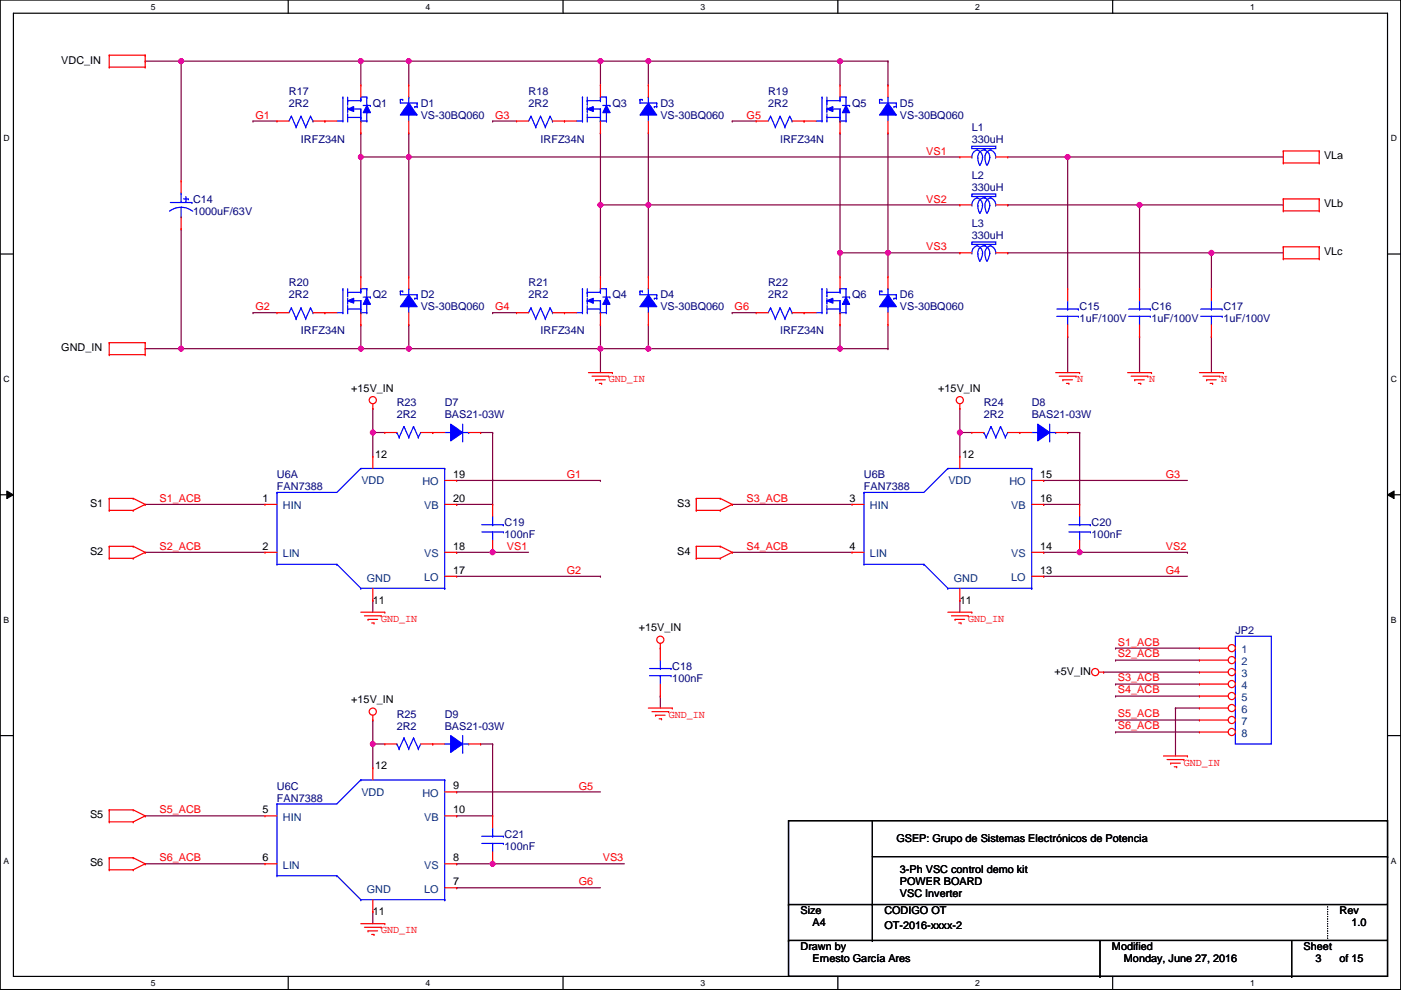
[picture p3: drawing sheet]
<svg xmlns="http://www.w3.org/2000/svg" width="297mm" height="210mm" viewBox="0 0 297 210" stroke-linecap="round" stroke-linejoin="round" font-family="sans-serif">
<path d="M0 0h297v209.8h-297zM2.8 2.8h291.4v204.2h-291.4z" fill="none" stroke="#000" stroke-width=".25"/>
<g fill="#fff">
<path d="M32 .4h1v2h-1z"/>
<path d="M32 207.4h1v2h-1z"/>
</g>
<path d="M61.1 0v2.8M61.1 207v2.8" fill="none" stroke="#000" stroke-width=".25"/>
<g fill="#fff">
<path d="M90.2 .4h1v2h-1z"/>
<path d="M90.2 207.4h1v2h-1z"/>
</g>
<path d="M119.4 0v2.8M119.4 207v2.8" fill="none" stroke="#000" stroke-width=".25"/>
<g fill="#fff">
<path d="M148.5 .4h1v2h-1z"/>
<path d="M148.5 207.4h1v2h-1z"/>
</g>
<path d="M177.6 0v2.8M177.6 207v2.8" fill="none" stroke="#000" stroke-width=".25"/>
<g fill="#fff">
<path d="M206.8 .4h1v2h-1z"/>
<path d="M206.8 207.4h1v2h-1z"/>
</g>
<path d="M235.9 0v2.8M235.9 207v2.8" fill="none" stroke="#000" stroke-width=".25"/>
<g fill="#fff">
<path d="M265 .4h1.1v2h-1.1z"/>
<path d="M265 207.4h1.1v2h-1.1z"/>
<path d="M.7 28.3h1.4v2.1h-1.4z"/>
<path d="M294.9 28.3h1.3v2.1h-1.3z"/>
<path d="M.7 79.4h1.4v2h-1.4z"/>
<path d="M294.9 79.4h1.3v2h-1.3z"/>
</g>
<path d="M0 53.9h2.8M294.2 53.9h2.8" fill="none" stroke="#000" stroke-width=".25"/>
<g fill="#fff">
<path d="M.7 130.4h1.3v2.1h-1.3z"/>
<path d="M294.9 130.4h1.2v2.1h-1.2z"/>
</g>
<path d="M0 104.9h2.8M294.2 104.9h2.8" fill="none" stroke="#000" stroke-width=".25"/>
<path d="M1.4 104.1l1.4 .8-1.4 .8zM294.2 104.9l1.4-.8v1.6z" fill="#000"/>
<path d="M1.4 104.1l1.4 .8-1.4 .8zM294.2 104.9l1.4-.8v1.6z" fill="none" stroke="#000" stroke-width=".21"/>
<g fill="#fff">
<path d="M.7 181.5h1.3v2h-1.3z"/>
<path d="M294.9 181.5h1.2v2h-1.2z"/>
</g>
<path d="M0 156h2.8M294.2 156h2.8" fill="none" stroke="#000" stroke-width=".25"/>
<g fill="none" stroke="#800040" stroke-width=".25">
<path d="M76.5 13h.1M76.5 13v5M76.5 13h10.2M127.3 13h.1M127.3 13v5M127.3 13h10.2M137.5 13h.1M178.1 13h.1M178.1 13v5M76.5 28.2h.1M76.5 28.2v5.1M178.1 68.8h.1"/>
<path d="M178.1 68.8v5.1"/>
</g>
<circle cx="86.7" cy="13" r=".5" fill="#f0f"/>
<circle cx="86.7" cy="13" r=".5" fill="none" stroke="#f0f" stroke-width=".25"/>
<circle cx="76.5" cy="13" r=".5" fill="#f0f"/>
<circle cx="76.5" cy="13" r=".5" fill="none" stroke="#f0f" stroke-width=".25"/>
<path d="M76.5 73.9h.1M76.5 73.9h10.2M127.3 68.8h.1M127.3 68.8v5.1" fill="none" stroke="#800040" stroke-width=".25"/>
<circle cx="86.7" cy="73.9" r=".5" fill="#f0f"/>
<circle cx="86.7" cy="73.9" r=".5" fill="none" stroke="#f0f" stroke-width=".25"/>
<circle cx="76.5" cy="73.9" r=".5" fill="#f0f"/>
<circle cx="76.5" cy="73.9" r=".5" fill="none" stroke="#f0f" stroke-width=".25"/>
<path d="M76.5 33.3h.1M76.5 33.3h10.2M155.2 25.7h.1M155.2 25.7h5.1M76.5 68.8h.1M76.5 68.8v5.1M104.4 66.3h.1M104.4 66.3h5.1M127.3 73.9h10.2M137.5 73.9h.1M155.2 66.3h.1M155.2 66.3h5.1" fill="none" stroke="#800040" stroke-width=".25"/>
<circle cx="76.5" cy="33.3" r=".5" fill="#f0f"/>
<circle cx="76.5" cy="33.3" r=".5" fill="none" stroke="#f0f" stroke-width=".25"/>
<g fill="none" stroke="#800040" stroke-width=".25">
<path d="M53.6 25.7h.1M53.6 25.7h5.1M76.5 33.3h.1M76.5 33.3v25.4M104.4 25.7h.1M104.4 25.7h5.1M127.3 43.4h.1M127.3 43.4h10.2M127.3 43.4v15.3M137.5 43.4h.1M178.1 53.6h10.2M188.3 53.6h.1"/>
<path d="M53.6 66.3h.1M53.6 66.3h5.1"/>
</g>
<circle cx="127.3" cy="43.4" r=".5" fill="#f0f"/>
<circle cx="127.3" cy="43.4" r=".5" fill="none" stroke="#f0f" stroke-width=".25"/>
<path d="M127.3 28.2h.1M127.3 28.2v15.2M178.1 28.2h.1M178.1 28.2v30.5M178.1 53.6h.1" fill="none" stroke="#800040" stroke-width=".25"/>
<circle cx="178.1" cy="53.6" r=".5" fill="#f0f"/>
<circle cx="178.1" cy="53.6" r=".5" fill="none" stroke="#f0f" stroke-width=".25"/>
<path d="M213.7 33.3h12.7M226.4 33.3h.1" fill="none" stroke="#800040" stroke-width=".25"/>
<circle cx="226.4" cy="33.3" r=".5" fill="#f0f"/>
<circle cx="226.4" cy="33.3" r=".5" fill="none" stroke="#f0f" stroke-width=".25"/>
<path d="M213.7 43.4h.1M213.7 53.6h.1M213.7 43.4h27.9M213.7 53.6h43.1" fill="none" stroke="#800040" stroke-width=".25"/>
<circle cx="256.8" cy="53.6" r=".5" fill="#f0f"/>
<circle cx="256.8" cy="53.6" r=".5" fill="none" stroke="#f0f" stroke-width=".25"/>
<g fill="none" stroke="#800040" stroke-width=".25">
<path d="M30.8 13h.1M30.8 13h7.6M30.8 73.9h.1M30.8 73.9h7.6M104.4 91.7h.1M104.4 91.7v15.2h-7.6M96.8 106.9h.1M96.8 117.1h.1M96.8 117.1h15.3M104.4 117.1h.1M96.8 173h.1M96.8 173h7.6"/>
<path d="M96.8 183.1h.1M96.8 183.1h7.6"/>
</g>
<circle cx="104.4" cy="117.1" r=".5" fill="#f0f"/>
<circle cx="104.4" cy="117.1" r=".5" fill="none" stroke="#f0f" stroke-width=".25"/>
<g fill="none" stroke="#800040" stroke-width=".25">
<path d="M38.4 13h.1M38.4 13v25.4M38.4 13h38.1M127.3 73.9h.1M127.3 73.9v5.1M30.8 106.9h.1M30.8 117.1h.1M30.8 106.9h25.4M30.8 117.1h25.4M96.8 101.9h30.5M127.3 101.9h.1M96.8 122.2h30.5"/>
<path d="M127.3 122.2h.1M140 147.6h.1M140 147.6v2.5M30.8 173h.1M30.8 173h25.4M96.8 167.9h.1M96.8 167.9h30.5M30.8 183.1h.1M30.8 183.1h25.4M79 193.3h.1M79 193.3v2.5M96.8 188.2h.1"/>
<path d="M96.8 188.2h30.5"/>
</g>
<circle cx="38.4" cy="13" r=".5" fill="#f0f"/>
<circle cx="38.4" cy="13" r=".5" fill="none" stroke="#f0f" stroke-width=".25"/>
<path d="M38.4 48.5h.1M38.4 48.5v25.4" fill="none" stroke="#800040" stroke-width=".25"/>
<circle cx="38.4" cy="73.9" r=".5" fill="#f0f"/>
<circle cx="38.4" cy="73.9" r=".5" fill="none" stroke="#f0f" stroke-width=".25"/>
<g fill="none" stroke="#800040" stroke-width=".25">
<path d="M226.4 33.3h.1M226.4 33.3v27.9M226.4 33.3h45.7M241.6 43.4h.1M241.6 43.4v17.8M38.4 73.9h.1M38.4 73.9h38.1M226.4 71.4h.1M226.4 71.4v7.6M241.6 71.4h.1M241.6 71.4v7.6M256.8 71.4h.1"/>
<path d="M256.8 71.4v7.6"/>
</g>
<circle cx="241.6" cy="43.4" r=".5" fill="#f0f"/>
<circle cx="241.6" cy="43.4" r=".5" fill="none" stroke="#f0f" stroke-width=".25"/>
<path d="M241.6 43.4h.1M241.6 43.4h30.5M256.8 53.6h.1M256.8 53.6v7.6M256.8 53.6h15.3M86.7 68.8h.1M86.7 73.9h.1M86.7 68.8v5.1M86.7 73.9h40.6" fill="none" stroke="#800040" stroke-width=".25"/>
<circle cx="127.3" cy="73.9" r=".5" fill="#f0f"/>
<circle cx="127.3" cy="73.9" r=".5" fill="none" stroke="#f0f" stroke-width=".25"/>
<path d="M86.7 13h.1M86.7 13v5M86.7 13h40.6M86.7 33.3h.1M86.7 33.3v25.4" fill="none" stroke="#800040" stroke-width=".25"/>
<circle cx="127.3" cy="13" r=".5" fill="#f0f"/>
<circle cx="127.3" cy="13" r=".5" fill="none" stroke="#f0f" stroke-width=".25"/>
<path d="M86.7 28.2h.1M86.7 33.3h.1M86.7 28.2v5.1M86.7 33.3h116.8" fill="none" stroke="#800040" stroke-width=".25"/>
<circle cx="86.7" cy="33.3" r=".5" fill="#f0f"/>
<circle cx="86.7" cy="33.3" r=".5" fill="none" stroke="#f0f" stroke-width=".25"/>
<path d="M137.5 13h.1M137.5 13v5M137.5 13h40.6M178.1 13h.1" fill="none" stroke="#800040" stroke-width=".25"/>
<circle cx="137.5" cy="13" r=".5" fill="#f0f"/>
<circle cx="137.5" cy="13" r=".5" fill="none" stroke="#f0f" stroke-width=".25"/>
<circle cx="178.1" cy="13" r=".5" fill="#f0f"/>
<circle cx="178.1" cy="13" r=".5" fill="none" stroke="#f0f" stroke-width=".25"/>
<path d="M137.5 28.2v15.2M137.5 43.4h.1M137.5 43.4h66M203.5 43.4h.1" fill="none" stroke="#800040" stroke-width=".25"/>
<circle cx="137.5" cy="43.4" r=".5" fill="#f0f"/>
<circle cx="137.5" cy="43.4" r=".5" fill="none" stroke="#f0f" stroke-width=".25"/>
<path d="M137.5 43.4h.1M137.5 43.4v15.3M137.5 73.9h.1M137.5 68.8v5.1M137.5 73.9h40.6M178.1 73.9h.1" fill="none" stroke="#800040" stroke-width=".25"/>
<circle cx="137.5" cy="73.9" r=".5" fill="#f0f"/>
<circle cx="137.5" cy="73.9" r=".5" fill="none" stroke="#f0f" stroke-width=".25"/>
<circle cx="178.1" cy="73.9" r=".5" fill="#f0f"/>
<circle cx="178.1" cy="73.9" r=".5" fill="none" stroke="#f0f" stroke-width=".25"/>
<path d="M188.3 53.6h.1M188.3 53.6v5.1M178.1 73.9h.1M178.1 73.9h10.2M188.3 73.9h.1M188.3 68.8v5.1" fill="none" stroke="#800040" stroke-width=".25"/>
<circle cx="188.3" cy="53.6" r=".5" fill="#f0f"/>
<circle cx="188.3" cy="53.6" r=".5" fill="none" stroke="#f0f" stroke-width=".25"/>
<g fill="none" stroke="#800040" stroke-width=".25">
<path d="M178.1 13h10.2M188.3 13h.1M188.3 18h.1M188.3 13v5M188.3 28.2h.1M188.3 28.2v25.4h15.2M203.5 53.6h.1M203.5 86.6h.1M203.5 86.6v5.1M155.2 106.9h.1M155.2 117.1h.1M155.2 106.9h25.4"/>
<path d="M155.2 117.1h25.4M221.3 117.1h.1M221.3 117.1h7.6M203.5 127.3h.1M203.5 127.3v2.5M236.5 137.4h.1M236.5 140h.1M236.5 137.4h17.8M236.5 140h17.8M234 142.5h.1M234 142.5h20.3M236.5 145h.1"/>
<path d="M236.5 147.6h.1M236.5 152.7h.1M236.5 155.2h.1M236.5 145h17.8M236.5 147.6h17.8M236.5 152.7h17.8M236.5 155.2h17.8M249.2 150.1h.1M249.2 150.1h5.1M249.2 150.1v10.2"/>
</g>
<circle cx="228.9" cy="117.1" r=".5" fill="#f0f"/>
<circle cx="228.9" cy="117.1" r=".5" fill="none" stroke="#f0f" stroke-width=".25"/>
<path d="M203.5 91.7h.1M203.5 91.7h2.5M203.5 91.7v5.1M226.4 91.7h.1M226.4 91.7h2.5M228.9 91.7h.1M228.9 91.7v15.2h-7.6M221.3 106.9h.1M221.3 101.9h.1M221.3 101.9h30.5M221.3 122.2h.1M221.3 122.2h30.5" fill="none" stroke="#800040" stroke-width=".25"/>
<circle cx="203.5" cy="91.7" r=".5" fill="#f0f"/>
<circle cx="203.5" cy="91.7" r=".5" fill="none" stroke="#f0f" stroke-width=".25"/>
<path d="M79 86.6h.1M79 91.7h.1M79 86.6v5.1M79 91.7h2.6" fill="none" stroke="#800040" stroke-width=".25"/>
<circle cx="79" cy="91.7" r=".5" fill="#f0f"/>
<circle cx="79" cy="91.7" r=".5" fill="none" stroke="#f0f" stroke-width=".25"/>
<path d="M79 91.7h.1M79 91.7v5.1M101.9 91.7h.1M101.9 91.7h2.5M228.9 117.1h22.9M251.8 117.1h.1M79 152.7h.1M79 157.7h.1M79 152.7v10.1M79 157.7h2.6" fill="none" stroke="#800040" stroke-width=".25"/>
<circle cx="79" cy="157.7" r=".5" fill="#f0f"/>
<circle cx="79" cy="157.7" r=".5" fill="none" stroke="#f0f" stroke-width=".25"/>
<path d="M104.4 183.1h.1M104.4 183.1h28" fill="none" stroke="#800040" stroke-width=".25"/>
<circle cx="104.4" cy="183.1" r=".5" fill="#f0f"/>
<circle cx="104.4" cy="183.1" r=".5" fill="none" stroke="#f0f" stroke-width=".25"/>
<path d="M79 127.3h.1M79 127.3v2.5M101.9 157.7h.1M101.9 157.7h2.5M104.4 157.7h.1M104.4 157.7v15.3" fill="none" stroke="#800040" stroke-width=".25"/>
<g fill="none" stroke="#f00" stroke-width=".25">
<path d="M23.2 14.2h.1M23.2 11.7h.1M23.2 11.7h7.6M23.2 14.2h7.6M23.2 11.7v2.5M30.8 11.7h.1M30.8 14.2h.1M30.8 11.7v2.5M272.1 32h.1M272.1 34.6h.1M272.1 32h7.6M272.1 32v2.6"/>
<path d="M272.1 34.6h7.6M279.7 34.6h.1M279.7 32h.1M279.7 32v2.6M272.1 42.2h.1M272.1 44.7h.1M272.1 52.3h.1M272.1 54.9h.1M272.1 42.2v2.5M272.1 52.3v2.6M272.1 42.2h7.6M272.1 44.7h7.6"/>
<path d="M272.1 52.3h7.6M272.1 54.9h7.6M279.7 44.7h.1M279.7 42.2h.1M279.7 54.9h.1M279.7 52.3h.1M279.7 42.2v2.5M279.7 52.3v2.6M23.2 75.2h.1M23.2 72.7h.1M23.2 72.7v2.5M23.2 72.7h7.6"/>
<path d="M23.2 75.2h7.6M30.8 72.7h.1M30.8 75.2h.1M30.8 72.7v2.5M124.8 79h5M125.5 79.8h3.6M129.1 79.8h.1M129.8 79h.1M223.8 79h5.1M224.6 79.8h3.5M228.1 79.8h.1M228.9 79h.1"/>
<path d="M239.1 79h5M239.8 79.8h3.6M243.4 79.8h.1M244.1 79h.1M254.3 79h5.1M255.1 79.8h3.5M258.6 79.8h.1M259.4 79h.1M79 86.6h.1M79 85.6v1M126.3 80.5h.1M126.3 80.5h2"/>
<path d="M127 81.3h.6M127.6 81.3h.1M203.5 86.6h.1M203.5 85.6v1M225.3 80.5h.1M225.3 80.5h2.1M226.1 81.3h.5M226.6 81.3h.1M240.6 80.5h.1M240.6 80.5h2M241.3 81.3h.6M241.9 81.3h.1"/>
<path d="M255.8 80.5h.1M255.8 80.5h2.1M256.6 81.3h.5M257.1 81.3h.1M23.2 108.2h.1M23.2 105.7h.1M23.2 118.4h.1M23.2 115.8h.1M23.2 105.7v2.5M23.2 115.8v2.6M23.2 105.7h5M23.2 108.2h5"/>
<path d="M23.2 115.8h5M23.2 118.4h5M28.2 105.7h.1M28.2 108.2h.1M28.2 115.8h.1M28.2 118.4h.1M28.2 105.7l2.6 1.2M28.2 115.8l2.6 1.3M30.8 106.9h.1M30.8 117.1h.1M30.8 106.9l-2.6 1.3M30.8 117.1l-2.6 1.3"/>
<path d="M147.6 108.2h.1M147.6 105.7h.1M147.6 118.4h.1M147.6 115.8h.1M147.6 105.7h5.1M147.6 108.2h5.1M147.6 115.8h5.1M147.6 118.4h5.1M147.6 105.7v2.5M147.6 115.8v2.6M152.7 105.7h.1M152.7 108.2h.1"/>
<path d="M152.7 115.8h.1M152.7 118.4h.1M152.7 105.7l2.5 1.2M152.7 115.8l2.5 1.3M155.2 106.9h.1M155.2 117.1h.1M155.2 106.9l-2.5 1.3M155.2 117.1l-2.5 1.3M76.5 129.8h5.1M77.3 130.6h3.5M78 131.3h.1M78 131.3h2.1"/>
<path d="M78.8 132.1h.5M79.3 132.1h.1M80.8 130.6h.1M81.6 129.8h.1M140 137.4h.1M140 136.4v1M201 129.8h5M201.7 130.6h3.6M202.5 131.3h.1M202.5 131.3h2M203.3 132.1h.5M203.8 132.1h.1"/>
<path d="M205.3 130.6h.1M206 129.8h.1M79 152.7h.1M79 151.6v1.1M137.5 150.1h5M138.2 150.9h3.6M139 151.6h.1M139 151.6h2M139.7 152.4h.6M140.3 152.4h.1M141.8 150.9h.1M142.5 150.1h.1"/>
<path d="M233 142.5h1M234 142.5h.1M23.2 174.3h.1M23.2 171.7h.1M23.2 171.7v2.6M23.2 171.7h5M23.2 174.3h5M28.2 171.7h.1M28.2 174.3h.1M28.2 171.7l2.6 1.3M30.8 173h.1M30.8 173l-2.6 1.3"/>
<path d="M246.7 160.3h5.1M247.4 161h3.6M248.2 161.8h.1M248.2 161.8h2M249 162.6h.5M249.5 162.6h.1M251 161h.1M251.8 160.3h.1M23.2 184.4h.1M23.2 181.9h.1M23.2 181.9v2.5M23.2 181.9h5"/>
<path d="M23.2 184.4h5M28.2 181.9h.1M28.2 184.4h.1M28.2 181.9l2.6 1.2M30.8 183.1h.1M30.8 183.1l-2.6 1.3M76.5 195.8h5.1M77.3 196.6h3.5M78 197.4h.1M78 197.4h2.1M78.8 198.1h.5M79.3 198.1h.1"/>
<path d="M80.8 196.6h.1M81.6 195.8h.1"/>
<circle cx="79" cy="84.8" r=".76"/>
<circle cx="203.5" cy="84.8" r=".76"/>
<circle cx="140" cy="135.6" r=".76"/>
<circle cx="79" cy="150.9" r=".76"/>
<circle cx="232.2" cy="142.5" r=".76"/>
</g>
<g fill="none" stroke="#000" stroke-width=".25">
<path d="M167.2 174h127v33h-127zM185 174v25.4M167.2 199.4h.1M167.2 191.8h.1M167.2 199.4h127M167.2 191.8h127M185 199.4h.1M185 191.8h.1M185 181.6h109.2M233.2 199.4v7.6M273.9 199.4v7.6M294.2 181.6h.1"/>
<path d="M233.2 207h.1M273.9 207h.1"/>
</g>
<path d="M281.5 191.8v7.6M281.5 199.4h.1" fill="none" stroke="#000" stroke-width=".25" stroke-dasharray="0 .5"/>
<path d="M186.5 21.9h3.5M188.3 24.4h.1M188.3 20.6h.1M188.3 20.6v1.3M188.3 24.4v1.3M190 21.9h.1" fill="none" stroke="#00f" stroke-width=".25"/>
<path d="M188.3 21.9l1.7 2.5h-3.5z" fill-rule="evenodd" fill="#00f"/>
<g fill="none" stroke="#00f" stroke-width=".25">
<path d="M186.5 21.1h.1M186.5 21.1v.8M186.5 21.1h.5M187 21.1h.1M188.3 21.9l1.7 2.5h-3.5zM189.5 22.6h.1M189.5 22.6h.5M190 22.6h.1M190 21.9v.7M135.7 62.5h3.5M137.5 65h.1M137.5 61.2h.1"/>
<path d="M137.5 61.2v1.3M137.5 65v1.3M139.2 62.5h.1"/>
</g>
<path d="M188.3 18h.1M188.3 18v2.6M188.3 28.2h.1M188.3 25.7v2.5" fill="none" stroke="#f00" stroke-width=".25"/>
<path d="M137.5 62.5l1.7 2.5h-3.5z" fill-rule="evenodd" fill="#00f"/>
<g fill="none" stroke="#00f" stroke-width=".25">
<path d="M84.9 21.9h3.5M86.7 24.4h.1M86.7 20.6h.1M86.7 20.6v1.3M86.7 24.4v1.3M88.4 21.9h.1M135.7 61.7h.1M135.7 61.7v.8M135.7 61.7h.5M136.2 61.7h.1M137.5 62.5l1.7 2.5h-3.5zM138.7 63.3h.1"/>
<path d="M138.7 63.3h.5M139.2 63.3h.1M139.2 62.5v.8"/>
</g>
<path d="M137.5 58.7h.1M137.5 58.7v2.5M137.5 68.8h.1M137.5 66.3v2.5" fill="none" stroke="#f00" stroke-width=".25"/>
<path d="M86.7 21.9l1.7 2.5h-3.5z" fill-rule="evenodd" fill="#00f"/>
<g fill="none" stroke="#00f" stroke-width=".25">
<path d="M61.8 24.6h.1M61.8 24.6l1 2.3M61.8 24.6l-.5 1.1M62.8 26.9h.1M63.8 24.6h.1M63.8 24.6l-1 2.3M63.8 24.6l1 2.3M64.8 26.9h.1M65.8 24.6h.1M65.8 24.6l-1 2.3M65.8 24.6l.5 1.1M66.3 25.7h.1"/>
<path d="M84.9 21.1h.1M84.9 21.1v.8M84.9 21.1h.5M85.4 21.1h.1M86.7 21.9l1.7 2.5h-3.5zM87.9 22.6h.1M87.9 22.6h.5M88.4 22.6h.1M88.4 21.9v.7M173 25.7h1.3M174.3 25.7h.1M174.3 20.6h.1"/>
<path d="M174.3 20.6v5.1M175.3 21.3h.1M175.3 23.1h.1M175.3 23.1h2.8v2.6M175.3 21.3h2.8M175.3 24.9h2.8M178.1 21.1h.1M178.1 25.7h.1M178.1 21.3h.1M178.1 24.9h.1M178.1 20.6v.7M163.4 65.3h.1"/>
<path d="M163.4 65.3l1 2.3M163.4 65.3l-.5 1M164.4 67.6h.1M165.4 65.3h.1M165.4 65.3l-1 2.3M165.4 65.3l1 2.3M166.4 67.6h.1M167.4 65.3h.1M167.4 65.3l-1 2.3M167.4 65.3l.5 1M167.9 66.3h.1"/>
</g>
<path d="M86.7 18h.1M86.7 18v2.6M58.7 25.7h.1M58.7 25.7h2.6M66.3 25.7h2.6M68.9 25.7h.1M86.7 28.2h.1M86.7 25.7v2.5M160.3 66.3h.1M160.3 66.3h2.6M167.9 66.3h2.6M170.5 66.3h.1" fill="none" stroke="#f00" stroke-width=".25"/>
<path d="M175.3 23.1l1.3-.5v1z" fill="#00f"/>
<g fill="none" stroke="#00f" stroke-width=".25">
<path d="M175.3 23.1l1.3-.5v1zM175.3 22.1h.1M175.3 23.6h.1M175.3 25.7h.1M175.3 20.6v1.5M175.3 22.6v1M175.3 24.1v1.6M178.1 25.7h.1M178.1 20.6h1.3M178.1 25.7h1.3M179.4 20.6h.1M179.4 25.7h.1"/>
<path d="M179.4 20.6v5.1"/>
</g>
<path d="M179.4 22.4l.7 1.5h-1.5z" fill="#00f"/>
<g fill="none" stroke="#00f" stroke-width=".25">
<path d="M163.4 24.6h.1M163.4 24.6l1 2.3M163.4 24.6l-.5 1.1M164.4 26.9h.1M165.4 24.6h.1M165.4 24.6l-1 2.3M165.4 24.6l1 2.3M166.4 26.9h.1M167.4 24.6h.1M167.4 24.6l-1 2.3M167.4 24.6l.5 1.1M167.9 25.7h.1"/>
<path d="M178.6 22.4h1.5M179.4 22.4l.7 1.5h-1.5zM180.1 22.4h.1M76.5 99.3h.1M76.5 99.3l-5.1 5.1h-12.7M76.5 99.3h17.8M94.3 99.3h.1M94.3 99.3v25.4M208.6 91.7h.1M208.6 91.7l.5 1M209.1 92.7h.1M210.1 90.4h.1"/>
<path d="M210.1 90.4l-1 2.3M210.1 90.4l1 2.3M211.1 92.7h.1M212.1 90.4h.1M212.1 90.4l1.1 2.3M212.1 90.4l-1 2.3M213.2 92.7h.1M213.7 91.7l-.5 1M218.7 91.7h1.3M220 91.7h.1M222.6 93.5h.1M222.6 89.9v3.6"/>
<path d="M222.6 91.7h1.2M223.8 91.7h.1M58.7 119.6h.1M58.7 104.4h.1M58.7 119.6h12.7M58.7 104.4v15.2M71.4 119.6h.1M71.4 119.6l5.1 5.1M76.5 124.7h.1M76.5 124.7h17.8M94.3 124.7h.1M58.7 170.4h.1"/>
<path d="M58.7 170.4v15.3M76.5 165.4h.1M76.5 165.4l-5.1 5h-12.7M76.5 165.4h17.8M94.3 165.4h.1M94.3 165.4v25.4M58.7 185.7h.1M58.7 185.7h12.7M71.4 185.7h.1M71.4 185.7l5.1 5.1M76.5 190.8h.1M76.5 190.8h17.8"/>
<path d="M94.3 190.8h.1"/>
</g>
<g fill="none" stroke="#f00" stroke-width=".25">
<path d="M178.1 18h.1M178.1 18v2.6M160.3 25.7h.1M160.3 25.7h2.6M167.9 25.7h5.1M170.5 25.7h.1M178.1 28.2h.1M178.1 25.7v2.5M79 96.8h.1M79 96.8v2.5M206 91.7h.1M206 91.7h2.6"/>
<path d="M213.7 91.7h2.5M216.2 91.7h.1M56.2 117.1h.1M56.2 106.9h.1M56.2 117.1h2.5M56.2 106.9h2.5M94.3 101.9h2.5M94.3 117.1h2.5M94.3 106.9h2.5M96.8 101.9h.1M96.8 117.1h.1M96.8 106.9h.1"/>
<path d="M79 127.3h.1M79 124.7v2.6M94.3 122.2h2.5M96.8 122.2h.1M56.2 173h.1M56.2 173h2.5M79 162.8h.1M79 162.8v2.6M94.3 167.9h2.5M94.3 173h2.5M96.8 167.9h.1M96.8 173h.1"/>
<path d="M56.2 183.1h.1M56.2 183.1h2.5M79 193.3h.1M79 190.8v2.5M94.3 183.1h2.5M94.3 188.2h2.5M96.8 183.1h.1M96.8 188.2h.1"/>
</g>
<path d="M220 89.9l2.6 1.8-2.6 1.8z" fill-rule="evenodd" fill="#00f"/>
<g fill="none" stroke="#00f" stroke-width=".25">
<path d="M112.6 65.3h.1M112.6 65.3l1 2.3M112.6 65.3l-.5 1M113.6 67.6h.1M114.6 65.3h.1M114.6 65.3l-1 2.3M114.6 65.3l1 2.3M115.6 67.6h.1M116.6 65.3h.1M116.6 65.3l-1 2.3M116.6 65.3l.5 1M117.1 66.3h.1"/>
<path d="M224.1 67.1h4.5M224.1 65.5h4.5M226.4 65.5h.1M226.4 67.1h.1M226.4 63.8v1.7M226.4 67.1v1.7M228.6 67.1h.1M228.6 65.5h.1M220 89.9l2.6 1.8-2.6 1.8zM84.1 157.7h.1M84.1 157.7l.5 1.1M84.6 158.8h.1"/>
<path d="M85.6 156.5h.1M85.6 156.5l-1 2.3M85.6 156.5l1.1 2.3M86.7 158.8h.1M87.7 156.5h.1M87.7 156.5l1 2.3M87.7 156.5l-1 2.3M88.7 158.8h.1M89.2 157.7l-.5 1.1M94.3 157.7h1.3M95.6 157.7h.1M98.1 159.5h.1"/>
<path d="M98.1 156v3.5M98.1 157.7h1.3M99.4 157.7h.1"/>
</g>
<g fill="none" stroke="#f00" stroke-width=".25">
<path d="M109.5 66.3h.1M109.5 66.3h2.6M117.1 66.3h2.6M119.7 66.3h.1M226.4 61.2h.1M226.4 71.4h.1M226.4 61.2v2.6M226.4 68.8v2.6M216.2 91.7h.1M216.2 91.7h2.5M223.8 91.7h2.6M226.4 91.7h.1"/>
<path d="M81.6 157.7h.1M81.6 157.7h2.5M89.2 157.7h2.5M91.7 157.7h.1"/>
</g>
<path d="M95.6 156l2.5 1.7-2.5 1.8z" fill-rule="evenodd" fill="#00f"/>
<g fill="none" stroke="#00f" stroke-width=".25">
<path d="M112.6 24.6h.1M112.6 24.6l1 2.3M112.6 24.6l-.5 1.1M113.6 26.9h.1M114.6 24.6h.1M114.6 24.6l-1 2.3M114.6 24.6l1 2.3M115.6 26.9h.1M116.6 24.6h.1M116.6 24.6l-1 2.3M116.6 24.6l.5 1.1M117.1 25.7h.1"/>
<path d="M61.8 65.3h.1M61.8 65.3l1 2.3M61.8 65.3l-.5 1M62.8 67.6h.1M63.8 65.3h.1M63.8 65.3l-1 2.3M63.8 65.3l1 2.3M64.8 67.6h.1M65.8 65.3h.1M65.8 65.3l-1 2.3M65.8 65.3l.5 1M66.3 66.3h.1"/>
<path d="M261.9 134.9h7.6v22.8h-7.6zM95.6 156l2.5 1.7-2.5 1.8z"/>
</g>
<path d="M109.5 25.7h.1M109.5 25.7h2.6M117.1 25.7h2.6M119.7 25.7h.1M58.7 66.3h.1M58.7 66.3h2.6M66.3 66.3h2.6M68.9 66.3h.1M91.7 157.7h.1M91.7 157.7h2.6M99.4 157.7h2.5M101.9 157.7h.1" fill="none" stroke="#f00" stroke-width=".25"/>
<circle cx="261.2" cy="137.4" r=".76" fill="#fff"/>
<g fill="none" stroke="#f00" stroke-width=".25">
<path d="M254.3 137.4h.1M254.3 137.4h6.1"/>
<circle cx="261.2" cy="137.4" r=".76"/>
</g>
<circle cx="261.2" cy="140" r=".76" fill="#fff"/>
<g fill="none" stroke="#f00" stroke-width=".25">
<path d="M254.3 140h.1M254.3 140h6.1"/>
<circle cx="261.2" cy="140" r=".76"/>
</g>
<circle cx="261.2" cy="142.5" r=".76" fill="#fff"/>
<g fill="none" stroke="#f00" stroke-width=".25">
<path d="M254.3 142.5h.1M254.3 142.5h6.1"/>
<circle cx="261.2" cy="142.5" r=".76"/>
</g>
<circle cx="261.2" cy="145" r=".76" fill="#fff"/>
<g fill="none" stroke="#f00" stroke-width=".25">
<path d="M254.3 145h.1M254.3 145h6.1"/>
<circle cx="261.2" cy="145" r=".76"/>
</g>
<circle cx="261.2" cy="147.6" r=".76" fill="#fff"/>
<g fill="none" stroke="#f00" stroke-width=".25">
<path d="M254.3 147.6h.1M254.3 147.6h6.1"/>
<circle cx="261.2" cy="147.6" r=".76"/>
</g>
<circle cx="261.2" cy="150.1" r=".76" fill="#fff"/>
<g fill="none" stroke="#f00" stroke-width=".25">
<path d="M254.3 150.1h.1M254.3 150.1h6.1"/>
<circle cx="261.2" cy="150.1" r=".76"/>
</g>
<circle cx="261.2" cy="152.7" r=".76" fill="#fff"/>
<g fill="none" stroke="#f00" stroke-width=".25">
<path d="M254.3 152.7h.1M254.3 152.7h6.1"/>
<circle cx="261.2" cy="152.7" r=".76"/>
</g>
<circle cx="261.2" cy="155.2" r=".76" fill="#fff"/>
<g fill="none" stroke="#f00" stroke-width=".25">
<path d="M254.3 155.2h.1M254.3 155.2h6.1"/>
<circle cx="261.2" cy="155.2" r=".76"/>
</g>
<path d="M94.3 91.7h1.3M95.6 91.7h.1M98.1 93.5h.1M98.1 89.9v3.6M98.1 91.7h1.3M99.4 91.7h.1" fill="none" stroke="#00f" stroke-width=".25"/>
<path d="M95.6 89.9l2.5 1.8-2.5 1.8z" fill-rule="evenodd" fill="#00f"/>
<g fill="none" stroke="#00f" stroke-width=".25">
<path d="M173 66.3h1.3M174.3 66.3h.1M174.3 61.2h.1M174.3 61.2v5.1M175.3 62h.1M175.3 63.8h.1M175.3 63.8h2.8v2.5M175.3 62h2.8M175.3 65.5h2.8M178.1 61.7h.1M178.1 66.3h.1M178.1 62h.1"/>
<path d="M178.1 65.5h.1M178.1 61.2v.8M95.6 89.9l2.5 1.8-2.5 1.8z"/>
</g>
<path d="M91.7 91.7h.1M91.7 91.7h2.6M99.4 91.7h2.5M101.9 91.7h.1" fill="none" stroke="#f00" stroke-width=".25"/>
<path d="M175.3 63.8l1.3-.5v1z" fill="#00f"/>
<g fill="none" stroke="#00f" stroke-width=".25">
<path d="M175.3 63.8l1.3-.5v1zM175.3 62.7h.1M175.3 64.3h.1M175.3 66.3h.1M175.3 61.2v1.5M175.3 63.3v1M175.3 64.8v1.5M178.1 66.3h.1M178.1 61.2h1.3M178.1 66.3h1.3M179.4 61.2h.1M179.4 66.3h.1"/>
<path d="M179.4 61.2v5.1"/>
</g>
<path d="M179.4 63l.7 1.5h-1.5z" fill="#00f"/>
<g fill="none" stroke="#00f" stroke-width=".25">
<path d="M206 51.3h5.1v.5h-5.1zM207.1 52.1a1.51 1.51 0 0 1 1.2 1.7M207.3 52.1a1.52 1.52 0 0 0-1.2 1.7M207.3 53.9l.1 .8 .3 .7M208.3 53.6l-.2 1.1-.3 .6M208.6 52.1a1.51 1.51 0 0 1 1.2 1.7M208.8 52.1a1.51 1.51 0 0 0-1.5 1.7M209.8 53.6l-.2 1.1-.3 .6M209.9 52.1a1.51 1.51 0 0 1 1.2 1.7M210.1 52.1a2.07 2.07 0 0 0-1 3l.2 .3M178.6 63h1.5M179.4 63l.7 1.5h-1.5z"/>
<path d="M180.1 63h.1M186.5 62.5h3.5M188.3 65h.1M188.3 61.2h.1M188.3 61.2v1.3M188.3 65v1.3M190 62.5h.1M254.6 67.1h4.5M254.6 65.5h4.5M256.8 65.5h.1M256.8 67.1h.1M256.8 63.8v1.7"/>
<path d="M256.8 67.1v1.7M259.1 67.1h.1M259.1 65.5h.1M102.2 178.8h4.5M102.2 177.3h4.5M104.4 177.3h.1M104.4 178.8h.1M104.4 175.5v1.8M104.4 178.8v1.8M106.7 178.8h.1M106.7 177.3h.1"/>
</g>
<g fill="none" stroke="#f00" stroke-width=".25">
<path d="M178.1 58.7h.1M178.1 58.7v2.5M203.5 53.6h.1M203.5 53.6h2.5M211.1 53.6h2.6M213.7 53.6h.1M170.5 66.3h.1M170.5 66.3h2.5M178.1 68.8h.1M178.1 66.3v2.5M256.8 61.2h.1M256.8 71.4h.1"/>
<path d="M256.8 61.2v2.6M256.8 68.8v2.6M104.4 173h.1M104.4 173v2.5M104.4 183.1h.1M104.4 180.6v2.5"/>
</g>
<path d="M188.3 62.5l1.7 2.5h-3.5z" fill-rule="evenodd" fill="#00f"/>
<g fill="none" stroke="#00f" stroke-width=".25">
<path d="M135.7 21.9h3.5M137.5 24.4h.1M137.5 20.6h.1M137.5 20.6v1.3M137.5 24.4v1.3M139.2 21.9h.1M206 41.2h5.1v.5h-5.1zM207.1 41.9a1.51 1.51 0 0 1 1.2 1.8M207.3 41.9a1.52 1.52 0 0 0-1.2 1.8M207.3 43.7l.1 .8 .3 .8M208.3 43.4l-.2 1.1-.3 .7M208.6 41.9a1.51 1.51 0 0 1 1.2 1.8"/>
<path d="M208.8 41.9a1.51 1.51 0 0 0-1.5 1.8M209.8 43.4l-.2 1.1-.3 .7M209.9 41.9a1.51 1.51 0 0 1 1.2 1.8M210.1 41.9a2.07 2.07 0 0 0-1 3l.2 .4M186.5 61.7h.1M186.5 61.7v.8M186.5 61.7h.5M187 61.7h.1M188.3 62.5l1.7 2.5h-3.5zM189.5 63.3h.1M189.5 63.3h.5M190 63.3h.1"/>
<path d="M190 62.5v.8"/>
</g>
<path d="M188.3 58.7h.1M188.3 58.7v2.5M203.5 43.4h.1M203.5 43.4h2.5M211.1 43.4h2.6M213.7 43.4h.1M188.3 68.8h.1M188.3 66.3v2.5" fill="none" stroke="#f00" stroke-width=".25"/>
<path d="M137.5 21.9l1.7 2.5h-3.5z" fill-rule="evenodd" fill="#00f"/>
<g fill="none" stroke="#00f" stroke-width=".25">
<path d="M122.2 25.7h1.3M123.5 25.7h.1M123.5 20.6h.1M123.5 20.6v5.1M124.5 21.3h.1M124.5 23.1h.1M124.5 23.1h2.8v2.6M124.5 21.3h2.8M124.5 24.9h2.8M127.3 21.1h.1M127.3 25.7h.1M127.3 21.3h.1"/>
<path d="M127.3 24.9h.1M127.3 20.6v.7M135.7 21.1h.1M135.7 21.1v.8M135.7 21.1h.5M136.2 21.1h.1M137.5 21.9l1.7 2.5h-3.5zM138.7 22.6h.1M138.7 22.6h.5M139.2 22.6h.1M139.2 21.9v.7M206 31h5.1v.5h-5.1z"/>
<path d="M207.1 31.8a1.51 1.51 0 0 1 1.2 1.7M207.3 31.8a1.52 1.52 0 0 0-1.2 1.7M207.3 33.5l.1 .8 .3 .8M208.3 33.3l-.2 1.1-.3 .6M208.6 31.8a1.51 1.51 0 0 1 1.2 1.7M208.8 31.8a1.51 1.51 0 0 0-1.5 1.7M209.8 33.3l-.2 1.1-.3 .6M209.9 31.8a1.51 1.51 0 0 1 1.2 1.7M210.1 31.8a2.07 2.07 0 0 0-1 2.9l.2 .4"/>
</g>
<path d="M137.5 18h.1M137.5 18v2.6M137.5 28.2h.1M137.5 25.7v2.5M203.5 33.3h.1M203.5 33.3h2.5M211.1 33.3h2.6M213.7 33.3h.1" fill="none" stroke="#f00" stroke-width=".25"/>
<path d="M124.5 23.1l1.3-.5v1z" fill="#00f"/>
<g fill="none" stroke="#00f" stroke-width=".25">
<path d="M124.5 23.1l1.3-.5v1zM124.5 22.1h.1M124.5 23.6h.1M124.5 25.7h.1M124.5 20.6v1.5M124.5 22.6v1M124.5 24.1v1.6M127.3 25.7h.1M127.3 20.6h1.3M127.3 25.7h1.3M128.6 20.6h.1M128.6 25.7h.1"/>
<path d="M128.6 20.6v5.1"/>
</g>
<path d="M128.6 22.4l.7 1.5h-1.5z" fill="#00f"/>
<g fill="none" stroke="#00f" stroke-width=".25">
<path d="M127.8 22.4h1.5M128.6 22.4l.7 1.5h-1.5zM129.3 22.4h.1M71.4 66.3h1.3M72.7 66.3h.1M72.7 61.2h.1M72.7 61.2v5.1M73.7 62h.1M73.7 63.8h.1M73.7 63.8h2.8v2.5M73.7 62h2.8M73.7 65.5h2.8"/>
<path d="M76.5 61.7h.1M76.5 66.3h.1M76.5 62h.1M76.5 65.5h.1M76.5 61.2v.8M226.6 112.8h4.6M226.6 111.3h4.6M228.9 111.3h.1M228.9 112.8h.1M228.9 109.5v1.8M228.9 112.8v1.8M231.2 112.8h.1"/>
<path d="M231.2 111.3h.1"/>
</g>
<path d="M127.3 18h.1M127.3 18v2.6M119.7 25.7h.1M119.7 25.7h2.5M127.3 28.2h.1M127.3 25.7v2.5M228.9 106.9h.1M228.9 117.1h.1M228.9 106.9v2.6M228.9 114.6v2.5" fill="none" stroke="#f00" stroke-width=".25"/>
<path d="M73.7 63.8l1.3-.5v1z" fill="#00f"/>
<g fill="none" stroke="#00f" stroke-width=".25">
<path d="M73.7 63.8l1.3-.5v1zM73.7 62.7h.1M73.7 64.3h.1M73.7 66.3h.1M73.7 61.2v1.5M73.7 63.3v1M73.7 64.8v1.5M76.5 66.3h.1M76.5 61.2h1.3M76.5 66.3h1.3M77.8 61.2h.1M77.8 66.3h.1"/>
<path d="M77.8 61.2v5.1"/>
</g>
<path d="M77.8 63l.7 1.5h-1.5z" fill="#00f"/>
<g fill="none" stroke="#00f" stroke-width=".25">
<path d="M71.4 25.7h1.3M72.7 25.7h.1M72.7 20.6h.1M72.7 20.6v5.1M73.7 21.3h.1M73.7 23.1h.1M73.7 23.1h2.8v2.6M73.7 21.3h2.8M73.7 24.9h2.8M76.5 21.1h.1M76.5 25.7h.1M76.5 21.3h.1"/>
<path d="M76.5 24.9h.1M76.5 20.6v.7M77 63h1.5M77.8 63l.7 1.5h-1.5zM78.5 63h.1M102.2 112.8h4.5M102.2 111.3h4.5M104.4 111.3h.1M104.4 112.8h.1M104.4 109.5v1.8M104.4 112.8v1.8M106.7 112.8h.1"/>
<path d="M106.7 111.3h.1"/>
</g>
<path d="M76.5 58.7h.1M76.5 58.7v2.5M68.9 66.3h.1M68.9 66.3h2.5M76.5 68.8h.1M76.5 66.3v2.5M104.4 106.9h.1M104.4 117.1h.1M104.4 106.9v2.6M104.4 114.6v2.5" fill="none" stroke="#f00" stroke-width=".25"/>
<path d="M73.7 23.1l1.3-.5v1z" fill="#00f"/>
<g fill="none" stroke="#00f" stroke-width=".25">
<path d="M73.7 23.1l1.3-.5v1zM73.7 22.1h.1M73.7 23.6h.1M73.7 25.7h.1M73.7 20.6v1.5M73.7 22.6v1M73.7 24.1v1.6M76.5 25.7h.1M76.5 20.6h1.3M76.5 25.7h1.3M77.8 20.6h.1M77.8 25.7h.1"/>
<path d="M77.8 20.6v5.1"/>
</g>
<path d="M77.8 22.4l.7 1.5h-1.5z" fill="#00f"/>
<g fill="none" stroke="#00f" stroke-width=".25">
<path d="M77 22.4h1.5M77.8 22.4l.7 1.5h-1.5zM78.5 22.4h.1M36.1 42.9h4.6M38.4 46h.1M38.4 44l1.6 .3 .9 .5M38.4 44l-1.5 .2-.9 .6M38.4 40.9h.1M38.4 40.9v2M38.4 44v2M38.9 42.2h1M39.4 42.7h.1"/>
<path d="M39.4 41.7v1M39.9 42.2h.1M40.7 42.9h.1M84.9 62.5h3.5M86.7 65h.1M86.7 61.2h.1M86.7 61.2v1.3M86.7 65v1.3M88.4 62.5h.1"/>
</g>
<path d="M76.5 18h.1M76.5 18v2.6M38.4 38.4h.1M38.4 38.4v2.5M68.9 25.7h.1M68.9 25.7h2.5M76.5 28.2h.1M76.5 25.7v2.5M38.4 48.5h.1M38.4 46v2.5" fill="none" stroke="#f00" stroke-width=".25"/>
<path d="M86.7 62.5l1.7 2.5h-3.5z" fill-rule="evenodd" fill="#00f"/>
<g fill="none" stroke="#00f" stroke-width=".25">
<path d="M84.9 61.7h.1M84.9 61.7v.8M84.9 61.7h.5M85.4 61.7h.1M86.7 62.5l1.7 2.5h-3.5zM87.9 63.3h.1M87.9 63.3h.5M88.4 63.3h.1M88.4 62.5v.8M122.2 66.3h1.3M123.5 66.3h.1M123.5 61.2h.1"/>
<path d="M123.5 61.2v5.1M124.5 62h.1M124.5 63.8h.1M124.5 63.8h2.8v2.5M124.5 62h2.8M124.5 65.5h2.8M127.3 61.7h.1M127.3 66.3h.1M127.3 62h.1M127.3 65.5h.1M127.3 61.2v.8M140 140v1.7"/>
<path d="M137.7 143.3h4.6M137.7 141.7h4.6M140 141.7h.1M140 143.3h.1M140 143.3v1.7M142.3 143.3h.1M142.3 141.7h.1"/>
</g>
<path d="M86.7 58.7h.1M86.7 58.7v2.5M86.7 68.8h.1M86.7 66.3v2.5M140 137.4h.1M140 137.4v2.6M140 147.6h.1M140 145v2.6" fill="none" stroke="#f00" stroke-width=".25"/>
<path d="M124.5 63.8l1.3-.5v1z" fill="#00f"/>
<g fill="none" stroke="#00f" stroke-width=".25">
<path d="M124.5 63.8l1.3-.5v1zM124.5 62.7h.1M124.5 64.3h.1M124.5 66.3h.1M124.5 61.2v1.5M124.5 63.3v1M124.5 64.8v1.5M127.3 66.3h.1M127.3 61.2h1.3M127.3 66.3h1.3M128.6 61.2h.1M128.6 66.3h.1"/>
<path d="M128.6 61.2v5.1"/>
</g>
<path d="M128.6 63l.7 1.5h-1.5z" fill="#00f"/>
<g fill="none" stroke="#00f" stroke-width=".25">
<path d="M127.8 63h1.5M128.6 63l.7 1.5h-1.5zM129.3 63h.1M239.3 67.1h4.6M239.3 65.5h4.6M241.6 65.5h.1M241.6 67.1h.1M241.6 63.8v1.7M241.6 67.1v1.7M243.9 67.1h.1M243.9 65.5h.1M84.1 91.7h.1"/>
<path d="M84.1 91.7l.5 1M84.6 92.7h.1M85.6 90.4h.1M85.6 90.4l-1 2.3M85.6 90.4l1.1 2.3M86.7 92.7h.1M87.7 90.4h.1M87.7 90.4l1 2.3M87.7 90.4l-1 2.3M88.7 92.7h.1M89.2 91.7l-.5 1M201 99.3h.1"/>
<path d="M201 99.3l-5.1 5.1h-12.7M201 99.3h17.7M218.7 99.3h.1M218.7 99.3v25.4M183.2 119.6h.1M183.2 104.4h.1M183.2 119.6h12.7M183.2 104.4v15.2M195.9 119.6h.1M195.9 119.6l5.1 5.1M201 124.7h.1M201 124.7h17.7"/>
<path d="M218.7 124.7h.1"/>
</g>
<g fill="none" stroke="#f00" stroke-width=".25">
<path d="M127.3 58.7h.1M127.3 58.7v2.5M119.7 66.3h.1M119.7 66.3h2.5M127.3 68.8h.1M127.3 66.3v2.5M241.6 61.2h.1M241.6 71.4h.1M241.6 61.2v2.6M241.6 68.8v2.6M81.6 91.7h.1M81.6 91.7h2.5"/>
<path d="M89.2 91.7h2.5M91.7 91.7h.1M203.5 96.8h.1M203.5 96.8v2.5M180.6 117.1h.1M180.6 106.9h.1M180.6 117.1h2.6M180.6 106.9h2.6M218.7 101.9h2.6M218.7 117.1h2.6M218.7 106.9h2.6M221.3 101.9h.1"/>
<path d="M221.3 117.1h.1M221.3 106.9h.1M203.5 127.3h.1M203.5 124.7v2.6M218.7 122.2h2.6M221.3 122.2h.1"/>
</g>
<circle cx="86.7" cy="13" r=".5" fill="#f0f"/>
<circle cx="86.7" cy="13" r=".5" fill="none" stroke="#f0f" stroke-width=".25"/>
<circle cx="76.5" cy="13" r=".5" fill="#f0f"/>
<circle cx="76.5" cy="13" r=".5" fill="none" stroke="#f0f" stroke-width=".25"/>
<circle cx="86.7" cy="73.9" r=".5" fill="#f0f"/>
<circle cx="86.7" cy="73.9" r=".5" fill="none" stroke="#f0f" stroke-width=".25"/>
<circle cx="76.5" cy="73.9" r=".5" fill="#f0f"/>
<circle cx="76.5" cy="73.9" r=".5" fill="none" stroke="#f0f" stroke-width=".25"/>
<circle cx="76.5" cy="33.3" r=".5" fill="#f0f"/>
<circle cx="76.5" cy="33.3" r=".5" fill="none" stroke="#f0f" stroke-width=".25"/>
<circle cx="127.3" cy="43.4" r=".5" fill="#f0f"/>
<circle cx="127.3" cy="43.4" r=".5" fill="none" stroke="#f0f" stroke-width=".25"/>
<circle cx="178.1" cy="53.6" r=".5" fill="#f0f"/>
<circle cx="178.1" cy="53.6" r=".5" fill="none" stroke="#f0f" stroke-width=".25"/>
<circle cx="226.4" cy="33.3" r=".5" fill="#f0f"/>
<circle cx="226.4" cy="33.3" r=".5" fill="none" stroke="#f0f" stroke-width=".25"/>
<circle cx="256.8" cy="53.6" r=".5" fill="#f0f"/>
<circle cx="256.8" cy="53.6" r=".5" fill="none" stroke="#f0f" stroke-width=".25"/>
<circle cx="104.4" cy="117.1" r=".5" fill="#f0f"/>
<circle cx="104.4" cy="117.1" r=".5" fill="none" stroke="#f0f" stroke-width=".25"/>
<circle cx="38.4" cy="13" r=".5" fill="#f0f"/>
<circle cx="38.4" cy="13" r=".5" fill="none" stroke="#f0f" stroke-width=".25"/>
<circle cx="38.4" cy="73.9" r=".5" fill="#f0f"/>
<circle cx="38.4" cy="73.9" r=".5" fill="none" stroke="#f0f" stroke-width=".25"/>
<circle cx="241.6" cy="43.4" r=".5" fill="#f0f"/>
<circle cx="241.6" cy="43.4" r=".5" fill="none" stroke="#f0f" stroke-width=".25"/>
<circle cx="127.3" cy="73.9" r=".5" fill="#f0f"/>
<circle cx="127.3" cy="73.9" r=".5" fill="none" stroke="#f0f" stroke-width=".25"/>
<circle cx="127.3" cy="13" r=".5" fill="#f0f"/>
<circle cx="127.3" cy="13" r=".5" fill="none" stroke="#f0f" stroke-width=".25"/>
<circle cx="86.7" cy="33.3" r=".5" fill="#f0f"/>
<circle cx="86.7" cy="33.3" r=".5" fill="none" stroke="#f0f" stroke-width=".25"/>
<circle cx="137.5" cy="13" r=".5" fill="#f0f"/>
<circle cx="137.5" cy="13" r=".5" fill="none" stroke="#f0f" stroke-width=".25"/>
<circle cx="178.1" cy="13" r=".5" fill="#f0f"/>
<circle cx="178.1" cy="13" r=".5" fill="none" stroke="#f0f" stroke-width=".25"/>
<circle cx="137.5" cy="43.4" r=".5" fill="#f0f"/>
<circle cx="137.5" cy="43.4" r=".5" fill="none" stroke="#f0f" stroke-width=".25"/>
<circle cx="137.5" cy="73.9" r=".5" fill="#f0f"/>
<circle cx="137.5" cy="73.9" r=".5" fill="none" stroke="#f0f" stroke-width=".25"/>
<circle cx="178.1" cy="73.9" r=".5" fill="#f0f"/>
<circle cx="178.1" cy="73.9" r=".5" fill="none" stroke="#f0f" stroke-width=".25"/>
<circle cx="188.3" cy="53.6" r=".5" fill="#f0f"/>
<circle cx="188.3" cy="53.6" r=".5" fill="none" stroke="#f0f" stroke-width=".25"/>
<circle cx="228.9" cy="117.1" r=".5" fill="#f0f"/>
<circle cx="228.9" cy="117.1" r=".5" fill="none" stroke="#f0f" stroke-width=".25"/>
<circle cx="203.5" cy="91.7" r=".5" fill="#f0f"/>
<circle cx="203.5" cy="91.7" r=".5" fill="none" stroke="#f0f" stroke-width=".25"/>
<circle cx="79" cy="91.7" r=".5" fill="#f0f"/>
<circle cx="79" cy="91.7" r=".5" fill="none" stroke="#f0f" stroke-width=".25"/>
<circle cx="79" cy="157.7" r=".5" fill="#f0f"/>
<circle cx="79" cy="157.7" r=".5" fill="none" stroke="#f0f" stroke-width=".25"/>
<circle cx="104.4" cy="183.1" r=".5" fill="#f0f"/>
<circle cx="104.4" cy="183.1" r=".5" fill="none" stroke="#f0f" stroke-width=".25"/>
<g font-size="2.3">
<text x="13" y="13.5">VDC_IN</text>
<text x="280.7" y="33.8">VLa</text>
<text x="280.7" y="44">VLb</text>
<text x="280.7" y="54.1">VLc</text>
<text x="13" y="74.5">GND_IN</text>
<text x="74.5" y="83.1">+15V_IN</text>
<text x="198.9" y="83.1">+15V_IN</text>
<text x="79.6" y="97">12</text>
<text x="96.1" y="101.3">19</text>
<text x="204" y="97">12</text>
<text x="220.5" y="101.3">15</text>
<text x="19.1" y="107.5">S1</text>
<text x="55.7" y="106.4">1</text>
<text x="96.1" y="106.4">20</text>
<text x="143.6" y="107.5">S3</text>
<text x="180.1" y="106.4">3</text>
<text x="220.5" y="106.4">16</text>
<text x="19.1" y="117.6">S2</text>
<text x="55.7" y="116.6">2</text>
<text x="96.1" y="116.6">18</text>
<text x="143.6" y="117.6">S4</text>
<text x="180.1" y="116.6">4</text>
<text x="220.5" y="116.6">14</text>
<text x="96.1" y="121.7">17</text>
<text x="220.5" y="121.7">13</text>
<text x="79" y="128">11</text>
<text x="203.5" y="128">11</text>
<text x="135.4" y="133.9">+15V_IN</text>
<text x="223.6" y="143">+5V_IN</text>
<text x="74.5" y="149.1">+15V_IN</text>
<text x="79.6" y="163.1">12</text>
<text x="96.1" y="167.4">9</text>
<text x="19.1" y="173.5">S5</text>
<text x="55.7" y="172.5">5</text>
<text x="96.1" y="172.5">10</text>
<text x="190" y="178.6">GSEP: Grupo de Sistemas Electrónicos de Potencia</text>
<text x="19.1" y="183.7">S6</text>
<text x="55.7" y="182.6">6</text>
<text x="96.1" y="182.6">8</text>
<text x="190.8" y="185.2">3-Ph VSC control demo kit</text>
<text x="96.1" y="187.7">7</text>
<text x="190.8" y="187.7">POWER BOARD</text>
<text x="190.8" y="190.3">VSC Inverter</text>
<text x="79" y="194.1">11</text>
<text x="169.7" y="193.8">Size</text>
<text x="172.3" y="196.4">A4</text>
<text x="187.5" y="196.9">OT-2016-xxxx-2</text>
<text x="187.5" y="193.8">CODIGO OT</text>
<text x="284" y="193.8">Rev</text>
<text x="286.6" y="196.4">1.0</text>
<text x="169.7" y="201.5">Drawn by</text>
<text x="172.3" y="204">Ernesto García Ares</text>
<text x="235.8" y="201.5">Modified</text>
<text x="238.3" y="204">Monday, June 27, 2016</text>
<text x="276.4" y="201.5">Sheet</text>
<text x="278.9" y="204">3</text>
<text x="284" y="204">of 15</text>
</g>
<g font-size="2.3" fill="#000080">
<text x="61.3" y="20.1">R17</text>
<text x="61.3" y="22.6">2R2</text>
<text x="79" y="22.6">Q1</text>
<text x="89.2" y="22.6">D1</text>
<text x="112.1" y="20.1">R18</text>
<text x="112.1" y="22.6">2R2</text>
<text x="129.8" y="22.6">Q3</text>
<text x="140" y="22.6">D3</text>
<text x="162.9" y="20.1">R19</text>
<text x="162.9" y="22.6">2R2</text>
<text x="180.6" y="22.6">Q5</text>
<text x="190.8" y="22.6">D5</text>
<text x="89.2" y="25.2">VS-30BQ060</text>
<text x="140" y="25.2">VS-30BQ060</text>
<text x="190.8" y="25.2">VS-30BQ060</text>
<text x="206" y="27.7">L1</text>
<text x="63.8" y="30.3">IRFZ34N</text>
<text x="114.6" y="30.3">IRFZ34N</text>
<text x="165.4" y="30.3">IRFZ34N</text>
<text x="206" y="30.3">330uH</text>
<text x="206" y="37.9">L2</text>
<text x="206" y="40.4">330uH</text>
<text x="40.9" y="43">C14</text>
<text x="40.9" y="45.5">1000uF/63V</text>
<text x="206" y="48">L3</text>
<text x="206" y="50.6">330uH</text>
<text x="61.3" y="60.7">R20</text>
<text x="61.3" y="63.3">2R2</text>
<text x="79" y="63.3">Q2</text>
<text x="89.2" y="63.3">D2</text>
<text x="89.2" y="65.8">VS-30BQ060</text>
<text x="112.1" y="60.7">R21</text>
<text x="112.1" y="63.3">2R2</text>
<text x="129.8" y="63.3">Q4</text>
<text x="140" y="63.3">D4</text>
<text x="140" y="65.8">VS-30BQ060</text>
<text x="162.9" y="60.7">R22</text>
<text x="162.9" y="63.3">2R2</text>
<text x="180.6" y="63.3">Q6</text>
<text x="190.8" y="63.3">D6</text>
<text x="190.8" y="65.8">VS-30BQ060</text>
<text x="228.9" y="65.8">C15</text>
<text x="244.1" y="65.8">C16</text>
<text x="259.4" y="65.8">C17</text>
<text x="63.8" y="70.9">IRFZ34N</text>
<text x="114.6" y="70.9">IRFZ34N</text>
<text x="165.4" y="70.9">IRFZ34N</text>
<text x="228.9" y="68.4">1uF/100V</text>
<text x="244.1" y="68.4">1uF/100V</text>
<text x="259.4" y="68.4">1uF/100V</text>
<text x="84.1" y="86.1">R23</text>
<text x="84.1" y="88.7">2R2</text>
<text x="94.3" y="86.1">D7</text>
<text x="94.3" y="88.7">BAS21-03W</text>
<text x="208.6" y="86.1">R24</text>
<text x="208.6" y="88.7">2R2</text>
<text x="218.7" y="86.1">D8</text>
<text x="218.7" y="88.7">BAS21-03W</text>
<text x="58.7" y="101.4">U6A</text>
<text x="183.2" y="101.4">U6B</text>
<text x="58.7" y="103.9">FAN7388</text>
<text x="183.2" y="103.9">FAN7388</text>
<text x="107" y="111.5">C19</text>
<text x="231.4" y="111.5">C20</text>
<text x="107" y="114.1">100nF</text>
<text x="231.4" y="114.1">100nF</text>
<text x="261.9" y="134.4">JP2</text>
<text x="142.5" y="142">C18</text>
<text x="142.5" y="144.6">100nF</text>
<text x="84.1" y="152.2">R25</text>
<text x="84.1" y="154.7">2R2</text>
<text x="94.3" y="152.2">D9</text>
<text x="94.3" y="154.7">BAS21-03W</text>
<text x="58.7" y="167.4">U6C</text>
<text x="58.7" y="170">FAN7388</text>
<text x="107" y="177.6">C21</text>
<text x="107" y="180.1">100nF</text>
</g>
<g font-size="2.3" fill="#f00">
<text x="54.2" y="25.2">G1</text>
<text x="105" y="25.2">G3</text>
<text x="158.3" y="25.2">G5</text>
<text x="196.4" y="32.8">VS1</text>
<text x="196.4" y="42.9">VS2</text>
<text x="196.4" y="53.1">VS3</text>
<text x="54.2" y="65.8">G2</text>
<text x="105" y="65.8">G4</text>
<text x="155.8" y="65.8">G6</text>
<text x="129.1" y="81.1">GND_IN</text>
<text x="228.4" y="81.1">N</text>
<text x="243.6" y="81.1">N</text>
<text x="258.9" y="81.1">N</text>
<text x="120.2" y="101.4">G1</text>
<text x="247.2" y="101.4">G3</text>
<text x="33.8" y="106.4">S1_ACB</text>
<text x="158.3" y="106.4">S3_ACB</text>
<text x="33.8" y="116.5">S2_ACB</text>
<text x="107.5" y="116.6">VS1</text>
<text x="158.3" y="116.5">S4_ACB</text>
<text x="247.2" y="116.6">VS2</text>
<text x="120.2" y="121.7">G2</text>
<text x="247.2" y="121.7">G4</text>
<text x="80.8" y="131.9">GND_IN</text>
<text x="205.3" y="131.9">GND_IN</text>
<text x="237" y="136.9">S1_ACB</text>
<text x="237" y="139.4">S2_ACB</text>
<text x="237" y="144.5">S3_ACB</text>
<text x="237" y="147">S4_ACB</text>
<text x="141.8" y="152.2">GND_IN</text>
<text x="237" y="152.1">S5_ACB</text>
<text x="237" y="154.6">S6_ACB</text>
<text x="122.7" y="167.4">G5</text>
<text x="251" y="162.4">GND_IN</text>
<text x="33.8" y="172.4">S5_ACB</text>
<text x="33.8" y="182.6">S6_ACB</text>
<text x="127.8" y="182.6">VS3</text>
<text x="122.7" y="187.7">G6</text>
<text x="80.8" y="197.9">GND_IN</text>
</g>
<g font-size="2.3" fill="#004080">
<text x="60" y="108">HIN</text>
<text x="76.6" y="102.6">VDD</text>
<text x="89.6" y="102.9">HO</text>
<text x="89.9" y="108">VB</text>
<text x="184.5" y="108">HIN</text>
<text x="201.1" y="102.6">VDD</text>
<text x="214" y="102.9">HO</text>
<text x="214.4" y="108">VB</text>
<text x="60" y="118.1">LIN</text>
<text x="89.9" y="118.1">VS</text>
<text x="184.5" y="118.1">LIN</text>
<text x="214.4" y="118.1">VS</text>
<text x="77.8" y="123.4">GND</text>
<text x="89.9" y="123.2">LO</text>
<text x="202.2" y="123.4">GND</text>
<text x="214.4" y="123.2">LO</text>
<text x="263.2" y="138.5">1</text>
<text x="263.2" y="141">2</text>
<text x="263.2" y="143.5">3</text>
<text x="263.2" y="146.1">4</text>
<text x="263.2" y="148.6">5</text>
<text x="263.2" y="151.2">6</text>
<text x="263.2" y="153.7">7</text>
<text x="263.2" y="156.2">8</text>
<text x="76.6" y="168.7">VDD</text>
<text x="89.6" y="168.9">HO</text>
<text x="60" y="174">HIN</text>
<text x="89.9" y="174">VB</text>
<text x="60" y="184.2">LIN</text>
<text x="89.9" y="184.2">VS</text>
<text x="77.8" y="189.4">GND</text>
<text x="89.9" y="189.3">LO</text>
</g>
<g font-size="1.8">
<text x="32" y="2">5</text>
<text x="90.2" y="2">4</text>
<text x="148.5" y="2">3</text>
<text x="206.8" y="2">2</text>
<text x="265" y="2">1</text>
<text x=".7" y="30">D</text>
<text x="294.9" y="30">D</text>
<text x=".7" y="81">C</text>
<text x="294.9" y="81">C</text>
<text x=".7" y="132.1">B</text>
<text x="294.9" y="132.1">B</text>
<text x=".7" y="183.1">A</text>
<text x="294.9" y="183.1">A</text>
<text x="32" y="209">5</text>
<text x="90.2" y="209">4</text>
<text x="148.5" y="209">3</text>
<text x="206.8" y="209">2</text>
<text x="265" y="209">1</text>
</g>
</svg>
